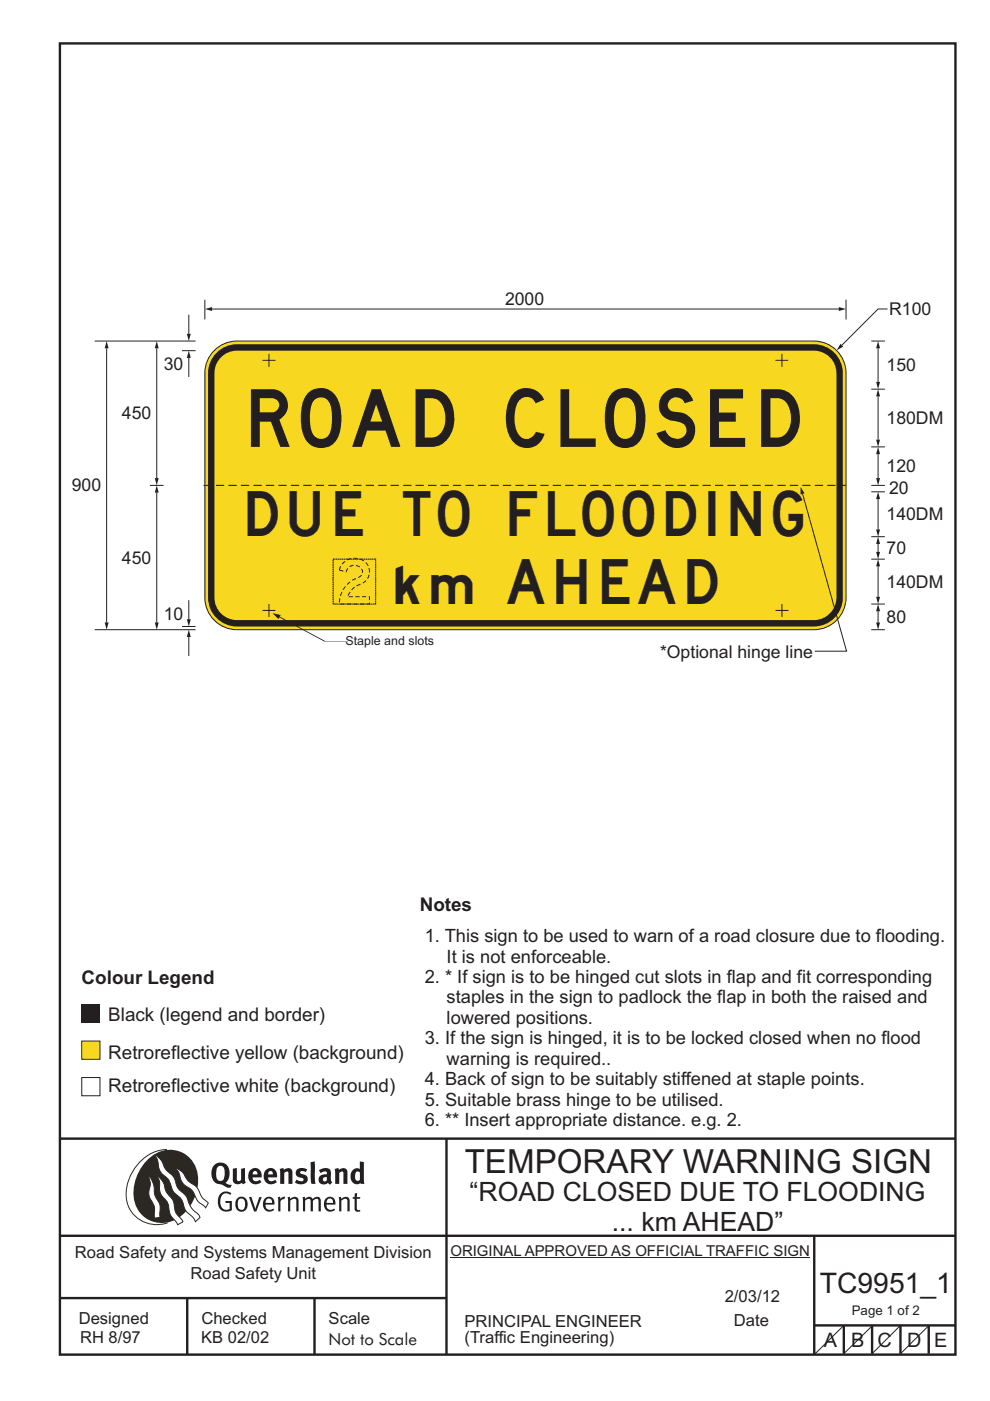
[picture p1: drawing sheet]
<svg xmlns="http://www.w3.org/2000/svg" width="210mm" height="297mm" viewBox="0 0 210 297" stroke-linecap="round" stroke-linejoin="round" font-family="sans-serif">
<g fill="none" stroke="#231f20" stroke-width=".51">
<path d="M12.7 9.2h190v278h-190zM12.7 241.4h190M94.7 241.4v45.8M12.7 262h190M12.7 275.2h82M39.7 275.2v12M66.7 275.2v12M172.7 262.2v25M172.7 281h30M179 281v6M185 281v6M191 281v6"/>
<path d="M197 281v6"/>
</g>
<path d="M95.5 266.7h76.3" fill="none" stroke="#231f20" stroke-width=".21"/>
<path d="M35.4 243.7a9.3 9.3 0 0 0-8.6 8.6 6.5 6.5 0 0 0 8.8 7" fill="none" stroke="#2b2824" stroke-width=".21"/>
<path d="M31.4 245.8a6.1 6.1 0 0 1 6.8-1.6 6.1 6.1 0 0 1 3.8 5.7 9.5 9.5 0 0 1-5.9 9.2 6 6 0 0 1-7.8-6.3 10.3 10.3 0 0 1 3.1-7z" fill-rule="evenodd" fill="#2b2824"/>
<g fill="#fff" stroke="#2b2824" stroke-width=".21">
<path d="M31.6 249.4a1.47 1.47 0 0 1 .7 1.1l.4 1.5a4.1 4.1 0 0 0 1.1 3l.2 1.1v2l-1.2 .2-.1-1a3.9 3.9 0 0 0-.9-3.3 5 5 0 0 1 .1-2.9z" fill-rule="evenodd"/>
<path d="M37.2 247.7l.6 .2a4.2 4.2 0 0 1 1.9 2.3l1.1 .8a3.2 3.2 0 0 1 1.7 2.3l.6 .8 1.1 1-.6 1-.4-.5a3.8 3.8 0 0 1-2-2.6 4.6 4.6 0 0 0-2-1.7 5.1 5.1 0 0 1-1.3-2.8z" fill-rule="evenodd"/>
<path d="M32.8 244.9a3.4 3.4 0 0 1 2 2.5l.8 1a4.3 4.3 0 0 1 2 3.2l.6 .9a5 5 0 0 1 2.1 3.1l.7 .9a2.97 2.97 0 0 1 1.4 1.6l-1 .9a3.2 3.2 0 0 0-1.5-1.8l-.7-.9a4.6 4.6 0 0 0-2.2-3.3 4 4 0 0 1-1-2.4 4 4 0 0 0-1.6-1.7 3.6 3.6 0 0 1-.9-2.7z" fill-rule="evenodd"/>
<path d="M33.4 249.4l.8 .7 .6 1a4.4 4.4 0 0 0 1.7 3.1l.4 .9a3.9 3.9 0 0 0 1.6 3.4l.3 .6-1.1 .6a3.5 3.5 0 0 0-1.4-1.8l-.2-.5a5.9 5.9 0 0 0-1-3.1 3.6 3.6 0 0 1-1.2-3.5z" fill-rule="evenodd"/>
</g>
<g fill="#231f20">
<path d="M46.8 253.1a1.74 1.74 0 0 1 2.3-.1l-.2 .3a1.25 1.25 0 0 0-1.5-.2 1.25 1.25 0 0 0-.7 1.2 1.74 1.74 0 0 0 1.3 2.2l.7-.2v-1.2h-.8l-.1-.5h1.4v2a1.92 1.92 0 0 1-2.2 0 1.92 1.92 0 0 1-.8-2.1l.3-1z" fill-rule="evenodd"/>
<path d="M50.6 254.4a.88 .88 0 0 1 1.1-.1 .88 .88 0 0 1 .3 1.1 .88 .88 0 0 1-.8 1.1l-.5-.2a2.24 2.24 0 0 1-.1-1.9zM50.3 254.1a1.93 1.93 0 0 0 .4 2.7 1.47 1.47 0 0 0 1.5-.4 1.47 1.47 0 0 0 .3-1.6 1.27 1.27 0 0 0-.9-1 1.27 1.27 0 0 0-1.3 .3z" fill-rule="evenodd"/>
<path d="M52.8 253.8l.5-.1 .9 2.6 .8-2.5h.5l-1.1 3.1h-.5z" fill-rule="evenodd"/>
<path d="M56.7 254.2a.72 .72 0 0 1 .8 .1 .72 .72 0 0 1 .2 .7h-1.4zM56.4 253.9a1.74 1.74 0 0 0 .5 3l1.1-.3 .1-.1-.1-.3a.96 .96 0 0 1-1.2 .2 .96 .96 0 0 1-.5-1h1.9a1.25 1.25 0 0 0-.4-1.4 1.25 1.25 0 0 0-1.4-.1z" fill-rule="evenodd"/>
<path d="M58.9 253.9l.5-.2 .1 .5 .4-.4 .6-.1-.2 .6a.67 .67 0 0 0-.8 .6v1.9h-.5z" fill-rule="evenodd"/>
<path d="M61 253.9l.4-.2 .2 .4a.93 .93 0 0 1 1-.4 .93 .93 0 0 1 .7 .8v2.3h-.5v-2.4a.83 .83 0 0 0-1.2 .2v2.2h-.5z" fill-rule="evenodd"/>
<path d="M64.2 253.8l.4-.1 .2 .4a.87 .87 0 0 1 .8-.4 .87 .87 0 0 1 .7 .5h.1a.89 .89 0 0 1 .9-.5 .89 .89 0 0 1 .7 .8v2.3h-.4l-.1-2.5a.87 .87 0 0 0-1.1 .3v2.2h-.5l-.1-2.5a.8 .8 0 0 0-1.1 .3v2.2h-.4z" fill-rule="evenodd"/>
<path d="M69.6 254.2a.72 .72 0 0 1 .8 .1 .72 .72 0 0 1 .2 .7h-1.3zM69.3 253.9a1.74 1.74 0 0 0 .6 3l1.1-.3 .1-.1-.2-.3a.96 .96 0 0 1-1.1 .2 .96 .96 0 0 1-.5-1h1.8a1.25 1.25 0 0 0-.4-1.4 1.25 1.25 0 0 0-1.4-.1z" fill-rule="evenodd"/>
<path d="M71.8 253.9l.5-.2 .2 .4a.93 .93 0 0 1 .9-.4 .93 .93 0 0 1 .8 .8v2.3h-.5l-.1-2.4a.83 .83 0 0 0-1.2 .2v2.2h-.5z" fill-rule="evenodd"/>
<path d="M75.3 253l.5-.1-.1 .9h.8l-.2 .4h-.6v2.2l.2 .1h.5v.3a.76 .76 0 0 1-1.2-.6v-2h-.4v-.4h.4z" fill-rule="evenodd"/>
<path d="M46.2 247.4l.4-.2a.95 .95 0 0 1 1.1 1.3v.3a1.13 1.13 0 0 1-1 1.6 1.39 1.39 0 0 1-.9-1.8l.2-.9zM45.6 246.8a2.61 2.61 0 0 0 .5 4.2l1.1 .2a1.66 1.66 0 0 0 1.7 .6l.3-.6h-.7l-.7-.4a2.7 2.7 0 0 0-.1-4.1 1.97 1.97 0 0 0-2.1 .1z" fill-rule="evenodd"/>
<path d="M49.4 247.8l.8-.2 .1 2.6 .3 .2 .5-.3v-2.3l.9-.2v2.6l.2 .5-.6 .4-.3-.3a1.12 1.12 0 0 1-1.3 .2 1.12 1.12 0 0 1-.6-1.1z" fill-rule="evenodd"/>
<path d="M53.8 248.4l.6-.1 .2 .7h-1zM53 248.2a1.74 1.74 0 0 0 .1 2.4 1.74 1.74 0 0 0 2.3 0l-.3-.5a.85 .85 0 0 1-.9 .3 .85 .85 0 0 1-.6-.8h1.9a1.47 1.47 0 0 0-.7-1.8 1.47 1.47 0 0 0-1.8 .4z" fill-rule="evenodd"/>
<path d="M57.1 248.4l.5-.1 .3 .7h-1zM56.2 248.2a1.74 1.74 0 0 0 .1 2.4 1.74 1.74 0 0 0 2.4 0l-.3-.5a.85 .85 0 0 1-1 .3 .85 .85 0 0 1-.5-.8h1.9a1.47 1.47 0 0 0-.7-1.8 1.47 1.47 0 0 0-1.9 .4z" fill-rule="evenodd"/>
<path d="M59.3 247.9l.8-.3 .2 .4a.99 .99 0 0 1 1.1-.3 .99 .99 0 0 1 .6 .9v2.4h-.8l-.1-2.5a.56 .56 0 0 0-.8 .2v2.3h-.9z" fill-rule="evenodd"/>
<path d="M62.9 248.1a1.97 1.97 0 0 1 2.3-.2l-.4 .6a.7 .7 0 0 0-1.1 .2l.4 .2a1.06 1.06 0 0 1 1.2 1 1.06 1.06 0 0 1-.9 1.1 2.32 2.32 0 0 1-1.8-.3l.3-.6 .1 .1a.86 .86 0 0 0 1.4-.1 .85 .85 0 0 0-.9-.5 .94 .94 0 0 1-.6-1.5z" fill-rule="evenodd"/>
<path d="M68.6 249.8l.7-.2v.7l-.6 .2-.2-.5zM67.6 248.1l.5 .6a1.1 1.1 0 0 1 1.2-.2v.5a1.27 1.27 0 0 0-1.3 .2 1.27 1.27 0 0 0-.3 1.4 1.24 1.24 0 0 0 1.9 .2l.4 .4 .4-.6a1.3 1.3 0 0 1-.2-1.4 1.22 1.22 0 0 0-.4-1.4 2.31 2.31 0 0 0-2.2 .3z" fill-rule="evenodd"/>
<path d="M71 247.9l.7-.3 .2 .4a.99 .99 0 0 1 1.1-.3 .99 .99 0 0 1 .7 .9v2.4h-.9v-2.5a.56 .56 0 0 0-.8 .2v2.3h-.9z" fill-rule="evenodd"/>
<path d="M75.6 248.4h.3l.4 .2v1.6l-.6 .2a1.49 1.49 0 0 1-.1-2zM76.3 246.2v1.7a1.43 1.43 0 0 0-1.5 .2 1.43 1.43 0 0 0-.4 1.4 1.33 1.33 0 0 0 .6 1.4 1.33 1.33 0 0 0 1.5-.1v.2h.8l-.1-4.6z" fill-rule="evenodd"/>
<path d="M65.9 246.4l.8-.2 .2 4.8h-.8l-.2-1.1z" fill-rule="evenodd"/>
</g>
<path d="M179 281l-6.3 6.2" fill="none" stroke="#231f20" stroke-width=".21"/>
<path d="M17.3 220.7h3.9v3.9h-3.9z" fill-rule="evenodd" fill="#f7d71f" stroke="#231f20" stroke-width=".21"/>
<path d="M17.3 213h3.9v3.9h-3.9z" fill="#231f20"/>
<path d="M184.9 281.2l-5.9 5.8M191 281l-6 6M197 281l-6 6" fill="none" stroke="#231f20" stroke-width=".21"/>
<path d="M17.3 228.5h3.9v3.8h-3.9z" fill-rule="evenodd" fill="#fff" stroke="#231f20" stroke-width=".21"/>
<path d="M45 65.5h132.9" fill="none" stroke="#231f20" stroke-width=".21"/>
<g fill="#231f20">
<path d="M177.9 65.1l1.5 .4-1.5 .4z"/>
<path d="M43.4 65.5l1.6-.4v.8z"/>
</g>
<path d="M43.4 63.6v4.1M186.2 129.6v2.4" fill="none" stroke="#231f20" stroke-width=".21"/>
<g fill="#231f20">
<path d="M185.8 132h.9l-.5 1.5z"/>
<path d="M186.2 128.1l.5 1.5h-.9z"/>
</g>
<path d="M186.2 73.9v7.1" fill="none" stroke="#231f20" stroke-width=".21"/>
<g fill="#231f20">
<path d="M185.8 81h.9l-.5 1.5z"/>
<path d="M186.2 72.3l.5 1.6h-.9z"/>
</g>
<path d="M186.2 96.3v5.1" fill="none" stroke="#231f20" stroke-width=".21"/>
<g fill="#231f20">
<path d="M185.8 101.4h.9l-.5 1.5z"/>
<path d="M186.2 94.8l.5 1.5h-.9z"/>
</g>
<path d="M186.2 84.1v9.1" fill="none" stroke="#231f20" stroke-width=".21"/>
<g fill="#231f20">
<path d="M185.8 93.2h.9l-.5 1.6z"/>
<path d="M186.2 82.5l.5 1.6h-.9z"/>
</g>
<path d="M186.2 105.8v6.4" fill="none" stroke="#231f20" stroke-width=".21"/>
<g fill="#231f20">
<path d="M185.8 112.2h.9l-.5 1.6z"/>
<path d="M186.2 104.3l.5 1.5h-.9z"/>
</g>
<path d="M179.4 63.6v4.1M184.8 72.3h2.9M188.2 65.5h-2l-7.6 7.7M184.8 94.8h2.9M184.8 82.5h2.9M184.8 118.6h2.9M184.8 113.8h2.9M184.8 133.5h2.9" fill="none" stroke="#231f20" stroke-width=".21"/>
<path d="M178.3 72.9l.5 .6-1.3 .8z" fill="#231f20"/>
<path d="M45.8 74a6.8 6.8 0 0 1 4.4-1.7h122.4a6.8 6.8 0 0 1 6.8 6.8v47.6a6.8 6.8 0 0 1-6.8 6.8h-122.4a6.8 6.8 0 0 1-6.8-6.8v-47.6a6.8 6.8 0 0 1 2.4-5.1z" fill-rule="evenodd" fill="#f7d71f" stroke="#231f20" stroke-width=".21"/>
<path d="M45.9 74.8a6.1 6.1 0 0 1 4.3-1.8h122.4a6.1 6.1 0 0 1 6.2 6.1v47.6a6.1 6.1 0 0 1-6.2 6.1h-122.4a6.1 6.1 0 0 1-6.1-6.1v-47.6a6.1 6.1 0 0 1 1.8-4.3z" fill-rule="evenodd" fill="#231f20"/>
<path d="M46.6 76a4.8 4.8 0 0 1 3.6-1.6h122.4a4.8 4.8 0 0 1 4.8 4.7v47.6a4.8 4.8 0 0 1-4.8 4.8h-122.4a4.8 4.8 0 0 1-4.7-4.8v-47.6a4.7 4.7 0 0 1 1.1-3.1z" fill-rule="evenodd" fill="#f7d71f"/>
<path d="M43.2 102.9h136.2" fill="none" stroke="#231f20" stroke-width=".21" stroke-dasharray="1.8 .9" stroke-linecap="butt"/>
<path d="M170.2 104.7l9.4 33.4h-6.8" fill="none" stroke="#231f20" stroke-width=".21"/>
<path d="M169.8 103.2l.8 1.4-.8 .2z" fill="#231f20"/>
<path d="M55.7 129.4h2.7M57 128.1v2.7M59.2 130.7l9.7 5.3h4.9M164.5 129.4h2.7M165.8 128.1v2.7" fill="none" stroke="#231f20" stroke-width=".21"/>
<path d="M57.8 130l1.7 .4-.4 .8z" fill="#231f20"/>
<path d="M184.8 128.1h2.9M186.2 120.1v6.4" fill="none" stroke="#231f20" stroke-width=".21"/>
<path d="M70.7 118.6h9v9.5h-9z" fill="none" stroke="#231f20" stroke-width=".21" stroke-dasharray=".4 .1" stroke-linecap="butt"/>
<g fill="#231f20">
<path d="M185.8 126.5h.9l-.5 1.6z"/>
<path d="M186.2 118.6l.5 1.5h-.9z"/>
</g>
<path d="M186.2 115.3v1.7" fill="none" stroke="#231f20" stroke-width=".21"/>
<g fill="#231f20">
<path d="M186.2 113.8l.5 1.5h-.9z"/>
<path d="M185.8 117h.9l-.5 1.6z"/>
</g>
<path d="M20.1 72.3h21.4M38.6 74.4h2.9M40 75.9v4M184.8 104.3h2.9M184.8 102.9h2.9M20.1 133.5h21.4M38.6 132.8h2.9" fill="none" stroke="#231f20" stroke-width=".21"/>
<path d="M40 74.4l.5 1.5h-.9z" fill="#231f20"/>
<path d="M40 135.1v4" fill="none" stroke="#231f20" stroke-width=".21"/>
<path d="M40 133.5l.5 1.6h-.9z" fill="#231f20"/>
<path d="M40 66.7v4.1" fill="none" stroke="#231f20" stroke-width=".21"/>
<path d="M39.6 70.8h.9l-.5 1.5z" fill="#231f20"/>
<path d="M40 127.3v4" fill="none" stroke="#231f20" stroke-width=".21"/>
<path d="M39.6 131.3h.9l-.5 1.5z" fill="#231f20"/>
<path d="M33.2 104.5v27.5" fill="none" stroke="#231f20" stroke-width=".21"/>
<g fill="#231f20">
<path d="M32.8 132h.9l-.5 1.5z"/>
<path d="M33.2 102.9l.5 1.6h-.9z"/>
</g>
<path d="M22.6 73.9v58.1" fill="none" stroke="#231f20" stroke-width=".21"/>
<g fill="#231f20">
<path d="M22.2 132h.8l-.4 1.5z"/>
<path d="M22.6 72.3l.4 1.6h-.8z"/>
</g>
<path d="M33.2 73.9v27.5M31.8 102.9h2.9" fill="none" stroke="#231f20" stroke-width=".21"/>
<g fill="#231f20">
<path d="M32.8 101.4h.9l-.5 1.5z"/>
<path d="M33.2 72.3l.5 1.6h-.9z"/>
</g>
<path d="M55.7 76.4h2.7M57 75v2.7M164.5 76.4h2.7M165.8 75v2.8" fill="none" stroke="#231f20" stroke-width=".21"/>
<text font-size="12.2" fill="#231f20" x="53.2" y="94.8">ROAD CLOSED</text>
<g font-size="9.5" fill="#231f20">
<text x="52.5" y="113.6">DUE TO FLOODING</text>
<text x="72" y="128.1">2</text>
<text x="107.6" y="128.1">AHEAD</text>
</g>
<text font-size="8.2" fill="#231f20" x="83.9" y="128.1">km</text>
<text font-size="7" fill="#231f20" x="98.6" y="248.8">TEMPORARY WARNING SIGN</text>
<text font-size="6" fill="#231f20" x="173.9" y="274.2">TC9951_1</text>
<g font-size="5.6" fill="#231f20">
<text x="99.6" y="254.6">“ROAD CLOSED DUE TO FLOODING</text>
<text x="129.8" y="260.9">... km AHEAD”</text>
</g>
<g font-size="4.2" fill="#231f20">
<text x="174.7" y="285.6">A</text>
<text x="180.5" y="285.6">B</text>
<text x="186.1" y="285.6">C</text>
<text x="192.4" y="285.6">D</text>
<text x="198.1" y="285.6">E</text>
</g>
<g font-size="4" fill="#231f20">
<text x="89" y="193.2">Notes</text>
<text x="17.3" y="208.6">Colour Legend</text>
<text x="23" y="216.6">Black (legend and border)</text>
<text x="23" y="224.5">Retroreflective yellow (background)</text>
<text x="23" y="231.4">Retroreflective white (background)</text>
</g>
<g font-size="3.9" fill="#231f20">
<text x="90.1" y="199.7">1. This sign to be used to warn of a road closure due to flooding.</text>
<text x="90.1" y="208.4">2. * If sign is to be hinged cut slots in flap and fit corresponding</text>
<text x="94.7" y="204.1">It is not enforceable.</text>
<text x="94.7" y="212.8">staples in the sign to padlock the flap in both the raised and</text>
<text x="90.1" y="221.4">3. If the sign is hinged, it is to be locked closed when no flood</text>
<text x="94.7" y="217.1">lowered positions.</text>
<text x="94.7" y="225.8">warning is required..</text>
<text x="90.1" y="230.1">4. Back of sign to be suitably stiffened at staple points.</text>
<text x="90.1" y="234.4">5. Suitable brass hinge to be utilised.</text>
<text x="90.1" y="238.8">6. ** Insert appropriate distance. e.g. 2.</text>
</g>
<g font-size="3.7" fill="#231f20">
<text x="107.1" y="64.6">2000</text>
<text x="188.6" y="66.8">R100</text>
<text x="34.7" y="78.5">30</text>
<text x="188" y="78.7">150</text>
<text x="25.9" y="88.9">450</text>
<text x="188" y="90">180DM</text>
<text x="188" y="100.2">120</text>
<text x="15.2" y="104.2">900</text>
<text x="188.6" y="104.7">20</text>
<text x="188" y="110.4">140DM</text>
<text x="25.9" y="119.5">450</text>
<text x="188" y="117.5">70</text>
<text x="188" y="124.6">140DM</text>
<text x="34.7" y="131.4">10</text>
<text x="188" y="132.1">80</text>
<text x="140" y="139.4">*Optional hinge line</text>
</g>
<g font-size="3.5" fill="#231f20">
<text x="15.9" y="266.8">Road Safety and Systems Management Division</text>
<text x="40.4" y="271.1">Road Safety Unit</text>
<text x="16.7" y="280.7">Designed</text>
<text x="42.7" y="280.7">Checked</text>
<text x="69.7" y="280.7">Scale</text>
<text x="98.5" y="281.4">PRINCIPAL ENGINEER</text>
<text x="153.7" y="276.1">2/03/12</text>
<text x="155.7" y="281.2">Date</text>
<text x="17" y="284.8">RH 8/97</text>
<text x="42.7" y="284.8">KB 02/02</text>
<text x="69.7" y="285.2">Not to Scale</text>
<text x="98.5" y="284.8">(Traffic Engineering)</text>
</g>
<text font-size="3.2" fill="#231f20" x="95.5" y="266.3">ORIGINAL APPROVED AS OFFICIAL TRAFFIC SIGN</text>
<text font-size="3" fill="#231f20" x="78.9" y="119.2">**</text>
<text font-size="2.8" fill="#231f20" x="180.7" y="278.9">Page 1 of 2</text>
<text font-size="2.6" fill="#231f20" x="73.3" y="136.8">Staple and slots</text>
</svg>
